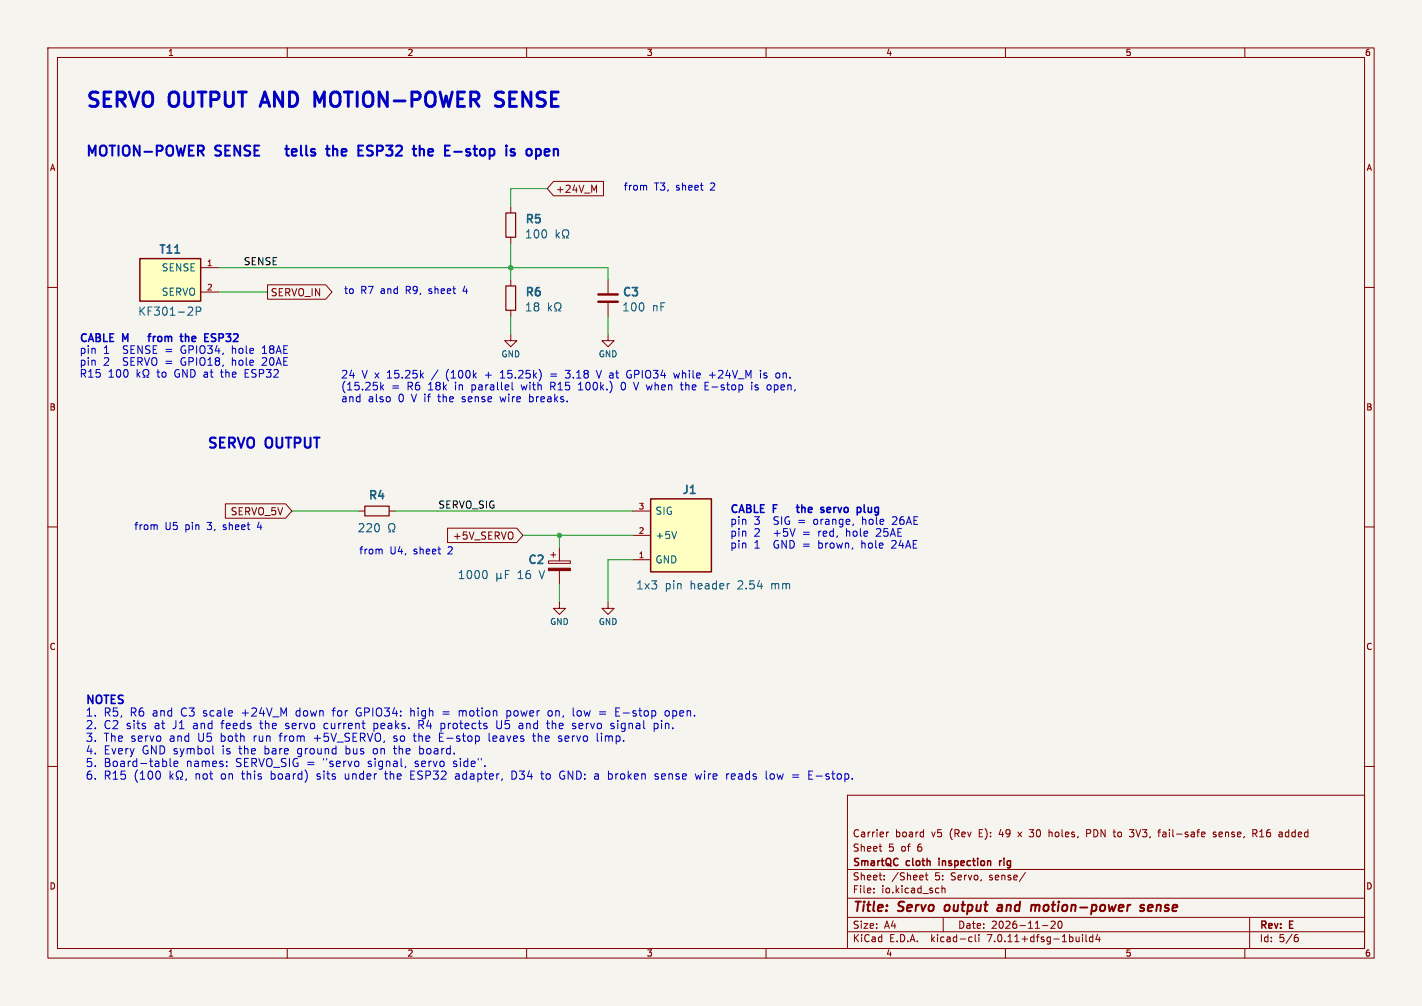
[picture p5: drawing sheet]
<svg xmlns="http://www.w3.org/2000/svg" width="297mm" height="210mm" viewBox="0 0 297 210" stroke-linecap="round" stroke-linejoin="round" font-family="sans-serif">
<path d="M0 0h297v210h-297z" fill="#f5f4ef" stroke="#f5f4ef" stroke-width=".21"/>
<g fill="none" stroke="#840000" stroke-width=".21">
<path d="M10 10h277v190h-277zM12 12h273v186h-273zM60 10v2M110 10v2M160 10v2M210 10v2M260 10v2M115.6 37.9h10.4v3h-10.4l-1.3-1.5zM124.1 39.7l.5-1v1.5M10 60h2M41.9 55.9h3.8M55.9 59.5h12.1l1.3 1.5-1.3 1.5h-12.1z"/>
<path d="M106.7 43.2v1.3M106.7 49.5v1.3M106.7 58.4v1.3M127 58.4v2.8M285 60h2M41.9 61h3.8M106.7 69.9v1.2h1.2l-1.2 1.3-1.3-1.3h1.3M106.7 64.8v1.2M127 69.9v1.2h1.3l-1.3 1.3-1.3-1.3h1.3M127 63.2v2.8M10 110h2M47.1 105.2h12.5l1.4 1.5-1.4 1.5h-12.5z"/>
<path d="M74.9 106.7h1.3M81.3 106.7h1.2M93.5 110.3h14.4l1.3 1.5-1.3 1.5h-14.4zM114.6 117.1h4.5v.5h-4.5zM115.1 115.8h1M115.6 115.3v1M116.8 114.3v2.8M116.8 119.1v2.8M132.1 116.8h3.8M132.1 111.8h3.8M132.1 106.7h3.8M285 110h2"/>
<path d="M116.8 125.7v1.3h1.3l-1.3 1.3-1.2-1.3h1.2M127 125.7v1.3h1.3l-1.3 1.3-1.3-1.3h1.3M10 160h2M285 160h2M177 166h108v32h-108zM183.6 176.7h.6M184 177.7h.2M185.2 173.7v1M185.6 173.7l-.4 .3M215 173.2h.9M215 174.6l.2 .1M219.1 173.2v1.5"/>
<path d="M219.3 173.7l-.2 .1M227 174h.5M227.5 173.2h-.5v1.5M235.9 173.2h.9l-.5 .6h.4M236.7 174.6l-.6 .1M241.8 173.7h.6M242.4 173.2l-.3 .1M251.2 173.7l.4 .1 .1 .3-.7 .1M251.6 174.6l-.4 .1M254 173.8l-.4-.1-.2 .2 .1 .2 .5 .2v.3h-.6M261.7 173.2h.5l.3 .3-.1 .4-.7 .1M262 174l.5 .7"/>
<path d="M60 198v2M110 198v2M160 198v2M177 194.5h108M177 191.5h108M177 187.5h108M177 181.5h108M182.5 186.3v.1M182.5 185.5v.1M184.7 183.6v.1M184.7 182.8v.1M193.2 182.7h.6"/>
<path d="M193.5 182.2v1.3l.3 .2M196.7 184.9v1.5M196.7 185.5l.3-.1 .3 .1 .1 .9M197 191.5v3M202.6 195.6l.4 .1M203 196.5l-.4 .1M203.7 195.1v1.3l.2 .2M204.5 195.1v.1M204.5 195.6v1M210 198v2M214.2 182.1l-1.3 2M217.7 193.2h1.2"/>
<path d="M220.3 192.4v.5l-.8 .9h.9M221.1 192.4a.81 .81 0 0 0 .4 1.4l.2-.1 .1-.5-.1-.8M226.1 195.1v.1M226.1 195.6v1M226.8 195.1v1.3l.2 .2M228.2 195.7l-.4-.1-.3 .3 .2 .6h.5M228.2 195.1v1.5M229.2 195l-.3 1.1h.9M229.6 195.6v1M260 198v2M261 191.5v6.5M270.6 195.7h.3l.3 .3-.1 .5-.5 .1"/>
<path d="M271 195.1l-.4 .1"/>
</g>
<path d="M197.4 189.1l-.1 .7 .3 .4M208.5 189h.8M209.3 189.4h-.7a.4 .4 0 0 0-.3 .4 .4 .4 0 0 0 .2 .4l.7-.1M216 188.9l.3 .3M216.3 189.2l-.1 1M217.1 189a.5 .5 0 0 0-.8 .2M239 189a.49 .49 0 0 0-.8 .3l.1 .1 .4 .1 .3 .3-.4 .4-.5-.1M240.7 189l-.6-.1-.3 .3v.9h.8M240.7 189.4l-.9 .1" fill="none" stroke="#840000" stroke-width=".4"/>
<path d="M29.2 54h12.7v8.9h-12.7zM135.9 104.1h12.7v15.3h-12.7zM196.1 179.2v.1M196.1 179.7v1M208.8 179.7v1M209.2 179.7l-.4 .3" fill="none" stroke="#840000" stroke-width=".3"/>
<path d="M114.6 118.6h4.5v.5h-4.5z" fill="#840000" stroke="#840000" stroke-width=".21"/>
<g fill="none" stroke="#006464" stroke-width=".21">
<path d="M116.2 48v1.7M116.3 49l.5 .7M116.8 48.5l-.6 .7M117.5 49.7h.4v-.4a.73 .73 0 0 1-.4-.9 .73 .73 0 0 1 1-.3 .78 .78 0 0 1-.1 1.2v.4h.4M40.1 64.2l.2 .2-.1 .4-1 1h1.1M41 65l.8-.1 .2-.2-.1-.4-.3-.2h-.6v1.7M114.6 63.2v1.7M114.7 64.3l.5 .6M115.2 63.8l-.6 .6M115.9 64.9h.4v-.3a.73 .73 0 0 1-.4-1 .73 .73 0 0 1 1-.3 .78 .78 0 0 1-.2 1.3v.3h.5M81.2 111h.4v-.3a.73 .73 0 0 1-.4-1 .73 .73 0 0 1 1-.3 .78 .78 0 0 1-.1 1.3v.3h.4M101.5 119.2l.3 .5-.3 1"/>
<path d="M103.8 119.7v1.7M104.6 119.7v.9M105.6 119.9h.5M106.4 119.1h-.8v1.7M141.3 110.9l-.5 1.5M103.8 120.6l.2 .2h.3l.3-.2M104.6 120.6l.2 .2M152.2 121.8h.2"/>
</g>
<g fill="#ffffc2" stroke="#ffffc2" stroke-width=".21">
<path d="M135.9 104.1h12.7v15.3h-12.7z"/>
<path d="M29.2 54h12.7v8.9h-12.7z"/>
</g>
<path d="M105.7 44.5h2v5h-2zM105.7 59.7h2v5.1h-2zM76.2 105.7h5.1v2h-5.1z" fill="none" stroke="#840000" stroke-width=".25"/>
<path d="M125 61.5h4M125 63h4" fill="none" stroke="#840000" stroke-width=".51"/>
<path d="M36.5 52.8h1" fill="none" stroke="#006464" stroke-width=".34"/>
<g fill="none" stroke="#0000c2" stroke-width=".21">
<path d="M134.8 38.7l.3 .2v.8M28.6 77.1v1.6M28.8 78.1l.5 .6M29.3 77.7l-.7 .6M30.1 77.2a.74 .74 0 0 0 .1 1.2v.3h-.3M30.9 77.2a.74 .74 0 0 1-.2 1.2v.3h.4M54.8 73.8h.9M54.9 72.6h-.1M79.5 79.8v1.6M88 78.3l.4 .6M88.4 77.9l-.6 .6M104.5 78.9h.9"/>
<path d="M104.7 77.7l-.2 .1M107 79.8v1.4l.2 .2M118.1 77.3h1M118.1 78.8l.2 .1M124.6 77.3l.5 1.6M129.9 80l-.2 .4 .2 .8M131 78.5l.2 .3 .4 .1M131.6 77.3a.57 .57 0 0 0-.6 .4M132.3 79.8l.6 1.6M140.7 77.9l.3 1 .3-.7 .3 .7M142.3 79.8v1.4l.4 .2M147.3 79.8h.7"/>
<path d="M148.2 78.3h1.2M148.8 77.7v1.2M158.8 77.3v.2M158.8 77.9v1M159.5 78.8l.5 .1M160 77.9l-.5 .2 .1 .2 .4 .1M162.7 77.9l.2 .3-.2 .6M79.7 80.8l.4 .6M80.1 80.3l-.6 .6M120.8 81.4h.9M121 80.2l-.2 .1M142.1 80.3h.6"/>
<path d="M147.3 81.4h.7M147.3 80.6h.5M157 80.3v1.1M157.7 81.3l.1 .1M157.9 80.3l-.2 .3 .2 .3M160.7 80.3l.3 .3v.5l-.3 .3M32.6 109.6l.2 .2v.8M79.6 114.6l.2 .3v.7M34.5 158.9l.3 .3v.5l-.3 .3M35.5 158.3v1.5l.3 .2M36.6 158.9l-.3 .2v.7l.3 .2 .5-.1M36.9 158.9l.2 .4-.8 .2"/>
<path d="M44.4 157.2l.3 .2M47.3 159.9v.1M47.3 159v.1M82.2 156.3h.6M84.7 159.9l-.1 .4M86.3 153.6h.6M87.5 150.4v1.7M87.5 151.3h.6M87.7 155.7v1.7M87.7 157.3l.1 .1M87.8 156.3h-.1M91.8 153.9h.6"/>
<path d="M92.1 151v1.7M92.1 152l.5 .1M92.5 148.6h1.3M92.5 149.1h1.3M92.6 151l-.5 .1M92.6 153.1h-.8v1.7h.8M95.9 148.4v1.1M96.2 148.4l-.3 .1M102.2 153.1v1.4l.2 .3M103.8 150.4v1.4l.1 .2 .5 .1M105.9 148.4v1.7M105.9 149.4l.5 .1"/>
<path d="M106.4 148.4h-.5M108.5 152l.5 .1M108.6 151l-.1 .1M109 151.5l-.5 .1M111.2 153.6h.7M111.5 153.1v1.4l.2 .3M114.1 151h.7M114.4 150.4v1.5l.4 .2M115 148.4h-.4l-.1 .3v.6l.5 .2M116.6 154.7l.5 .1M117.1 153.6l-.4 .1-.1 .2 .1 .2 .4 .1M119.6 151.1h.6"/>
<path d="M119.6 151.5l.4 .1 .3 .2M119.7 147.8v1.4l.3 .3M120.3 151.9l-.3 .2-.4-.1M124.7 153.1v1.4l.3 .3M125.2 148.6h1.3M125.2 149.1h1.3M128.2 151.1l-.4-.1-.2 .2v.3l.6 .1v.4h-.6M128.6 148.6h.6M129.4 147.8h-.8v1.7h.8M136.6 151v1.7M136.8 151l-.2 .1M137.1 151l.3 .3v.5l-.3 .3-.5-.1"/>
<path d="M139.1 148.4h.4l.3 .3v.5l-.3 .3-.4-.1-.2-.2v-.5zM33.4 161.3v1M35.5 161v1.7M35.7 162l.5 .7M36.2 161.5l-.7 .7M36.8 162.7h.4v-.4a.73 .73 0 0 1-.3-1 .73 .73 0 0 1 1-.3 .78 .78 0 0 1-.2 1.3v.4h.4M38.9 162.6l-.1 .3M85.8 161.8h.6M86.6 161h-.8v1.7h.8M95.4 161.5l-.2 .1M95.4 162a.33 .33 0 0 0-.3 .3 .33 .33 0 0 0 .3 .4M107.3 161h-.4v1.7h.4"/>
<path d="M112.9 161.5h.7M113.2 161v1.4l.4 .3M117 162.3l.2 .3 .4 .1M117.7 161a.6 .6 0 0 0-.7 .4M137.4 161.6l-.4-.1-.2 .3 .1 .2 .5 .2v.4h-.6M145.2 161.5l.3 1.2 .4-.8 .3 .8 .3-1.2M152.1 161.5h.2M153 161.5l-.3 .3v.6l.3 .3M153.6 161.9l-.9 .2M161.4 161.5l-.4 .1-.2 .3 .1 .6 .5 .2M165.5 161.8h1.3M165.5 162.3h1.3"/>
<path d="M169.7 161h-.8v1.7h.8M170.5 162h1.3"/>
</g>
<g fill="none" stroke="#0000c2" stroke-width=".32">
<path d="M30.9 70.2h.6M31.5 69.7l-.4 .2v1.4M32 70.2v1.1M32.3 70.2l-.3 .3M38.7 70.4l.3-.2 .3 .1 .1 1M38.7 69.7v1.6M44.5 69.7l.6 .1M44.5 70.5l.4 .1 .2 .4-.3 .3h-.4M166.3 105.9h.6M166.6 105.4v1.4l.3 .2M167.5 105.4v1.6M167.9 105.9l-.4 .2"/>
<path d="M173.4 106l-.4-.1-.3 .2 .1 .8h.6M173.5 106.3l-.8 .1M181.3 105.9v.9l.5 .2"/>
</g>
<g fill="none" stroke="#0000c2" stroke-width=".42">
<path d="M41.9 31.5l.7 1M42.4 30.5a.57 .57 0 0 1 0 .9M59.6 31.1h.8M59.9 30.4v1.8l.1 .2 .4 .1M61.7 31.1h-.4l-.3 .3 .1 1 .6 .1M62 31.6l-1 .2M69.6 31.3a.52 .52 0 0 1 .9 .1v1.1M69.6 30.4v2.1M77.1 31.4a.77 .77 0 0 1 .8 .5l-.2 .5-.7 .1M77.1 30.4l.8 .1M89.5 31.8l1-.2-.1-.4-.6-.1-.3 .3 .1 1h.8M97.4 32.4h.8"/>
<path d="M98.2 31.2l-.5-.1-.3 .3 .1 .3 .7 .2M110.1 31.3a.57 .57 0 0 1 .5-.2 .57 .57 0 0 1 .5 .4v.6a.57 .57 0 0 1-.6 .4 .57 .57 0 0 1-.5-.4zM115.8 31.2h.7l.1 1.3"/>
</g>
<path d="M55.3 19.2l-1 3M65.7 19.2l1 2.2 1-2.2M105.2 19.4l-1.2-.2a.73 .73 0 0 0-.6 .7 .73 .73 0 0 0 .6 .7 1.1 1.1 0 0 1 1.2 .8 .77 .77 0 0 1-.6 .8l-1.1-.1M54.6 21.4h1.4" fill="none" stroke="#0000c2" stroke-width=".6"/>
<path d="M114.3 39.4h-7.6v3.8M45.7 55.9h81.3v2.5M106.7 50.8v7.6M45.7 61h10.2M106.7 66v3.9M127 66v3.9M61 106.7h13.9M82.5 106.7h49.6M109.2 111.8h22.9M116.8 111.8v2.5M132.1 116.8h-5.1v8.9M116.8 121.9v3.8" fill="none" stroke="#009600" stroke-width=".21"/>
<g fill="#009600" stroke="#009600" stroke-width=".21">
<circle cx="106.7" cy="55.9" r=".46"/>
<circle cx="116.8" cy="111.8" r=".46"/>
</g>
<g font-size="4.2" fill="#0000c2">
<text x="17.8" y="22.6">SERVO</text>
<text x="35.6" y="22.6">OUTPUT</text>
<text x="56" y="22.6">AND</text>
<text x="68.2" y="22.6">MOTION-POWER</text>
<text x="107.3" y="22.6">SENSE</text>
</g>
<g font-size="2.9" fill="#0000c2">
<text x="17.8" y="32.8">MOTION-POWER</text>
<text x="45.1" y="32.8">SENSE</text>
<text x="62.4" y="32.8">tells</text>
<text x="71.8" y="32.8">the</text>
<text x="79.1" y="32.8">ESP32</text>
<text x="91.6" y="32.8">the</text>
<text x="98.9" y="32.8">E-stop</text>
<text x="112.5" y="32.8">is</text>
<text x="43.2" y="93.7">SERVO</text>
<text x="55.6" y="93.7">OUTPUT</text>
</g>
<g font-size="2.8" fill="#840000">
<text x="178" y="190.9">Title:</text>
<text x="187.7" y="190.9">Servo</text>
<text x="198.2" y="190.9">output</text>
<text x="210" y="190.9">and</text>
<text x="217.8" y="190.9">motion-power</text>
<text x="241.4" y="190.9">sense</text>
</g>
<g font-size="2.4" fill="#006464">
<text x="109.5" y="47.1">R5</text>
<text x="33" y="53.4">T11</text>
<text x="109.6" y="50">100</text>
<text x="109.5" y="62.3">R6</text>
<text x="109.6" y="65.2">18</text>
<text x="129.8" y="62.3">C3</text>
<text x="129.9" y="65.2">100</text>
<text x="136.2" y="65.2">nF</text>
<text x="28.8" y="66.1">KF301-2P</text>
<text x="76.7" y="104.7">R4</text>
<text x="142.2" y="103.6">J1</text>
<text x="74.6" y="111.3">220</text>
<text x="110" y="118.2">C2</text>
<text x="95.5" y="121.1">1000</text>
<text x="108.1" y="121.1">16</text>
<text x="112.7" y="121.1">V</text>
<text x="132.8" y="123.3">1x3</text>
<text x="138.8" y="123.3">pin</text>
<text x="144.1" y="123.3">header</text>
<text x="154.1" y="123.3">2.54</text>
<text x="161.2" y="123.3">mm</text>
</g>
<g font-size="2.4" fill="#0000c2">
<text x="17.8" y="147.1">NOTES</text>
<text x="17.8" y="149.7">1.</text>
<text x="21.6" y="149.7">R5,</text>
<text x="27.2" y="149.7">R6</text>
<text x="31.9" y="149.7">and</text>
<text x="37.9" y="149.7">C3</text>
<text x="42.7" y="149.7">scale</text>
<text x="50.8" y="149.7">+24V_M</text>
<text x="62.2" y="149.7">down</text>
<text x="70" y="149.7">for</text>
<text x="75" y="149.7">GPIO34:</text>
<text x="86.5" y="149.7">high</text>
<text x="96.8" y="149.7">motion</text>
<text x="106.9" y="149.7">power</text>
<text x="115.7" y="149.7">on,</text>
<text x="121" y="149.7">low</text>
<text x="130.1" y="149.7">E-stop</text>
<text x="140.6" y="149.7">open.</text>
<text x="17.8" y="152.3">2.</text>
<text x="17.8" y="155">3.</text>
<text x="21.6" y="152.3">C2</text>
<text x="21.6" y="155">The servo</text>
<text x="26.4" y="152.3">sits</text>
<text x="32.3" y="152.3">at</text>
<text x="35.5" y="155">and</text>
<text x="36.2" y="152.3">J1</text>
<text x="40.5" y="152.3">and</text>
<text x="41.5" y="155">U5</text>
<text x="46.3" y="155">both</text>
<text x="46.6" y="152.3">feeds</text>
<text x="53.3" y="155">run</text>
<text x="54.8" y="152.3">the</text>
<text x="58.8" y="155">from</text>
<text x="60.2" y="152.3">servo</text>
<text x="66.1" y="155">+5V_SERVO,</text>
<text x="68.3" y="152.3">current</text>
<text x="78.8" y="152.3">peaks.</text>
<text x="82.9" y="155">so</text>
<text x="87.2" y="155">the</text>
<text x="88.3" y="152.3">R4</text>
<text x="92.6" y="155">E-stop</text>
<text x="93" y="152.3">protects</text>
<text x="103.1" y="155">leaves</text>
<text x="104.8" y="152.3">U5</text>
<text x="109.6" y="152.3">and</text>
<text x="112.5" y="155">the</text>
<text x="115.6" y="152.3">the</text>
<text x="117.9" y="155">servo</text>
<text x="121" y="152.3">servo</text>
<text x="126" y="155">limp.</text>
<text x="129.1" y="152.3">signal</text>
<text x="138.2" y="152.3">pin.</text>
<text x="17.8" y="157.6">4.</text>
<text x="17.8" y="160.2">5.</text>
<text x="21.6" y="157.6">Every</text>
<text x="21.6" y="160.2">Board-table</text>
<text x="29.7" y="157.6">GND symbol</text>
<text x="38.9" y="160.2">names:</text>
<text x="46.6" y="157.6">is</text>
<text x="49.3" y="160.2">SERVO_SIG =</text>
<text x="50.2" y="157.6">the</text>
<text x="55.6" y="157.6">bare</text>
<text x="62.6" y="157.6">ground</text>
<text x="67.7" y="160.2">&quot;servo</text>
<text x="72.7" y="157.6">bus</text>
<text x="77.2" y="160.2">signal,</text>
<text x="78.6" y="157.6">on</text>
<text x="83.1" y="157.6">the</text>
<text x="87.1" y="160.2">servo</text>
<text x="88.4" y="157.6">board.</text>
<text x="95.2" y="160.2">side&quot;.</text>
<text x="17.8" y="162.9">6.</text>
<text x="21.6" y="162.9">R15</text>
<text x="28" y="162.9">(100</text>
<text x="40.9" y="162.9">not</text>
<text x="46.4" y="162.9">on</text>
<text x="50.9" y="162.9">this</text>
<text x="57" y="162.9">board)</text>
<text x="66.7" y="162.9">sits</text>
<text x="72.7" y="162.9">under</text>
<text x="81.2" y="162.9">the</text>
<text x="86.6" y="162.9">ESP32</text>
<text x="96.1" y="162.9">adapter,</text>
<text x="107.9" y="162.9">D34</text>
<text x="114.3" y="162.9">to</text>
<text x="118.2" y="162.9">GND: a broken</text>
<text x="138.5" y="162.9">sense</text>
<text x="147.1" y="162.9">wire</text>
<text x="153.6" y="162.9">reads</text>
<text x="162" y="162.9">low</text>
<text x="167.6" y="162.9">=</text>
<text x="171.1" y="162.9">E-stop.</text>
</g>
<g font-size="2.2" fill="#0000c2">
<text x="16.5" y="71.5">CABLE M</text>
<text x="33.1" y="71.5">from</text>
<text x="40.4" y="71.5">the</text>
<text x="46" y="71.5">ESP32</text>
<text x="16.5" y="76.5">pin</text>
<text x="16.5" y="74">pin</text>
<text x="21.5" y="76.5">2</text>
<text x="21.5" y="74">1</text>
<text x="25.8" y="76.5">SERVO =</text>
<text x="25.8" y="74">SENSE =</text>
<text x="38.1" y="76.5">GPIO18,</text>
<text x="38.1" y="74">GPIO34,</text>
<text x="48.9" y="76.5">hole</text>
<text x="48.9" y="74">hole</text>
<text x="55.3" y="76.5">20AE</text>
<text x="55.3" y="74">18AE</text>
<text x="16.5" y="78.9">R15</text>
<text x="22.5" y="78.9">100</text>
<text x="32.9" y="78.9">to</text>
<text x="36.6" y="78.9">GND at</text>
<text x="46.6" y="78.9">the</text>
<text x="51.7" y="78.9">ESP32</text>
<text x="71.1" y="81.6">(15.25k</text>
<text x="71.1" y="79.1">24</text>
<text x="75.5" y="79.1">V x 15.25k</text>
<text x="81.7" y="81.6">=</text>
<text x="85" y="81.6">R6</text>
<text x="89.5" y="81.6">18k</text>
<text x="90.4" y="79.1">/</text>
<text x="93.4" y="79.1">(100k</text>
<text x="95.2" y="81.6">in</text>
<text x="98.8" y="81.6">parallel</text>
<text x="101.7" y="79.1">+</text>
<text x="105.1" y="79.1">15.25k)</text>
<text x="109.4" y="81.6">with</text>
<text x="115.5" y="81.6">R15</text>
<text x="115.6" y="79.1">=</text>
<text x="119" y="79.1">3.18</text>
<text x="121.5" y="81.6">100k.)</text>
<text x="125.7" y="79.1">V at</text>
<text x="130.6" y="81.6">0</text>
<text x="132.1" y="79.1">GPIO34</text>
<text x="133.4" y="81.6">V when</text>
<text x="142.2" y="79.1">while</text>
<text x="143.5" y="81.6">the</text>
<text x="148.6" y="81.6">E-stop</text>
<text x="149.6" y="79.1">+24V_M</text>
<text x="158.4" y="81.6">is</text>
<text x="160.4" y="79.1">is</text>
<text x="161.9" y="81.6">open,</text>
<text x="163.8" y="79.1">on.</text>
<text x="71.1" y="84.1">and</text>
<text x="76.8" y="84.1">also</text>
<text x="83.2" y="84.1">0</text>
<text x="86.1" y="84.1">V if</text>
<text x="91.8" y="84.1">the</text>
<text x="96.9" y="84.1">sense</text>
<text x="105.1" y="84.1">wire</text>
<text x="111.2" y="84.1">breaks.</text>
<text x="152.4" y="107.2">CABLE F</text>
<text x="168.5" y="107.2">the</text>
<text x="174.1" y="107.2">servo</text>
<text x="182.3" y="107.2">plug</text>
<text x="152.4" y="109.7">pin</text>
<text x="152.4" y="112.2">pin</text>
<text x="157.4" y="109.7">3</text>
<text x="157.4" y="112.2">2</text>
<text x="161.6" y="109.7">SIG =</text>
<text x="161.6" y="112.2">+5V</text>
<text x="167.9" y="112.2">=</text>
<text x="170.2" y="109.7">orange,</text>
<text x="171.2" y="112.2">red,</text>
<text x="177.1" y="112.2">hole</text>
<text x="180.5" y="109.7">hole</text>
<text x="183.6" y="112.2">25AE</text>
<text x="187" y="109.7">26AE</text>
<text x="152.4" y="114.6">pin</text>
<text x="157.4" y="114.6">1</text>
<text x="161.6" y="114.6">GND =</text>
<text x="171.2" y="114.6">brown,</text>
<text x="180.3" y="114.6">hole</text>
<text x="186.8" y="114.6">24AE</text>
</g>
<g font-size="2.1" fill="#840000">
<text x="116" y="40.5">+24V_M</text>
<text x="56.4" y="62">SERVO_IN</text>
<text x="48.1" y="107.8">SERVO_5V</text>
<text x="94.5" y="112.8">+5V_SERVO</text>
<text x="178" y="178">Sheet</text>
<text x="178" y="175">Carrier</text>
<text x="185.5" y="178">5</text>
<text x="186.9" y="175">board</text>
<text x="188.2" y="178">of</text>
<text x="191.8" y="178">6</text>
<text x="194.6" y="175">v5</text>
<text x="198.5" y="175">(Rev</text>
<text x="204.7" y="175">E):</text>
<text x="209.1" y="175">49</text>
<text x="213.2" y="175">x</text>
<text x="215.7" y="175">30</text>
<text x="219.9" y="175">holes,</text>
<text x="227.9" y="175">PDN to</text>
<text x="237.3" y="175">3V3,</text>
<text x="243.5" y="175">fail-safe</text>
<text x="255" y="175">sense,</text>
<text x="263.4" y="175">R16</text>
<text x="269.1" y="175">added</text>
<text x="178" y="184">Sheet:</text>
<text x="178" y="181.2">SmartQC</text>
<text x="186.2" y="184">/Sheet</text>
<text x="189.4" y="181.2">cloth</text>
<text x="195.3" y="184">5:</text>
<text x="196.8" y="181.2">inspection</text>
<text x="198.8" y="184">Servo,</text>
<text x="206.9" y="184">sense/</text>
<text x="210" y="181.2">rig</text>
<text x="178" y="186.7">File:</text>
<text x="184.1" y="186.7">io.kicad_sch</text>
<text x="178" y="196.9">KiCad</text>
<text x="178" y="194.1">Size:</text>
<text x="184.7" y="194.1">A4</text>
<text x="185.7" y="196.9">E.D.A.</text>
<text x="194.6" y="196.9">kicad-cli</text>
<text x="200" y="194.1">Date:</text>
<text x="206.5" y="196.9">7.0.11+dfsg-1build4</text>
<text x="207" y="194.1">2026-11-20</text>
<text x="263" y="194.3">Rev:</text>
<text x="263" y="196.9">Id:</text>
<text x="267.1" y="196.9">5/6</text>
<text x="269.4" y="194.3">E</text>
</g>
<g font-size="2.1" fill="#0000c2">
<text x="130.2" y="39.9">from</text>
<text x="136.6" y="39.9">T3,</text>
<text x="141.2" y="39.9">sheet</text>
<text x="148.5" y="39.9">2</text>
<text x="71.8" y="61.5">to</text>
<text x="75.3" y="61.5">R7</text>
<text x="79.5" y="61.5">and</text>
<text x="84.9" y="61.5">R9,</text>
<text x="89.8" y="61.5">sheet</text>
<text x="97.1" y="61.5">4</text>
<text x="27.9" y="110.7">from</text>
<text x="34.4" y="110.7">U5</text>
<text x="38.7" y="110.7">pin</text>
<text x="43.4" y="110.7">3,</text>
<text x="46.9" y="110.7">sheet</text>
<text x="54.2" y="110.7">4</text>
<text x="74.9" y="115.8">from</text>
<text x="81.4" y="115.8">U4,</text>
<text x="86.4" y="115.8">sheet</text>
<text x="93.7" y="115.8">2</text>
</g>
<g font-size="2.1" fill="#006464">
<text x="33.7" y="56.9">SENSE</text>
<text x="33.7" y="61.9">SERVO</text>
<text x="136.8" y="107.7">SIG</text>
<text x="136.8" y="112.7">+5V</text>
<text x="136.8" y="117.8">GND</text>
</g>
<g font-size="2.1" fill="#0f0f0f">
<text x="50.8" y="55.5">SENSE</text>
<text x="91.4" y="106.3">SERVO_SIG</text>
</g>
<g font-size="1.8" fill="#840000">
<text x="35" y="11.9">1</text>
<text x="85" y="11.9">2</text>
<text x="135" y="11.9">3</text>
<text x="185" y="11.9">4</text>
<text x="235" y="11.9">5</text>
<text x="285" y="11.9">6</text>
<text x="10.3" y="35.9">A</text>
<text x="285.3" y="35.9">A</text>
<text x="10.3" y="85.9">B</text>
<text x="285.3" y="85.9">B</text>
<text x="10.3" y="135.9">C</text>
<text x="285.3" y="135.9">C</text>
<text x="10.3" y="185.9">D</text>
<text x="285.3" y="185.9">D</text>
<text x="35" y="199.9">1</text>
<text x="85" y="199.9">2</text>
<text x="135" y="199.9">3</text>
<text x="185" y="199.9">4</text>
<text x="235" y="199.9">5</text>
<text x="285" y="199.9">6</text>
</g>
<g font-size="1.8" fill="#006464">
<text x="104.6" y="74.8">GND</text>
<text x="125" y="74.8">GND</text>
<text x="114.8" y="130.7">GND</text>
<text x="125" y="130.7">GND</text>
</g>
<g font-size="1.7" fill="#a90000">
<text x="43.1" y="55.6">1</text>
<text x="43.1" y="60.7">2</text>
<text x="133.3" y="106.4">3</text>
<text x="133.3" y="111.5">2</text>
<text x="133.3" y="116.6">1</text>
</g>
</svg>
